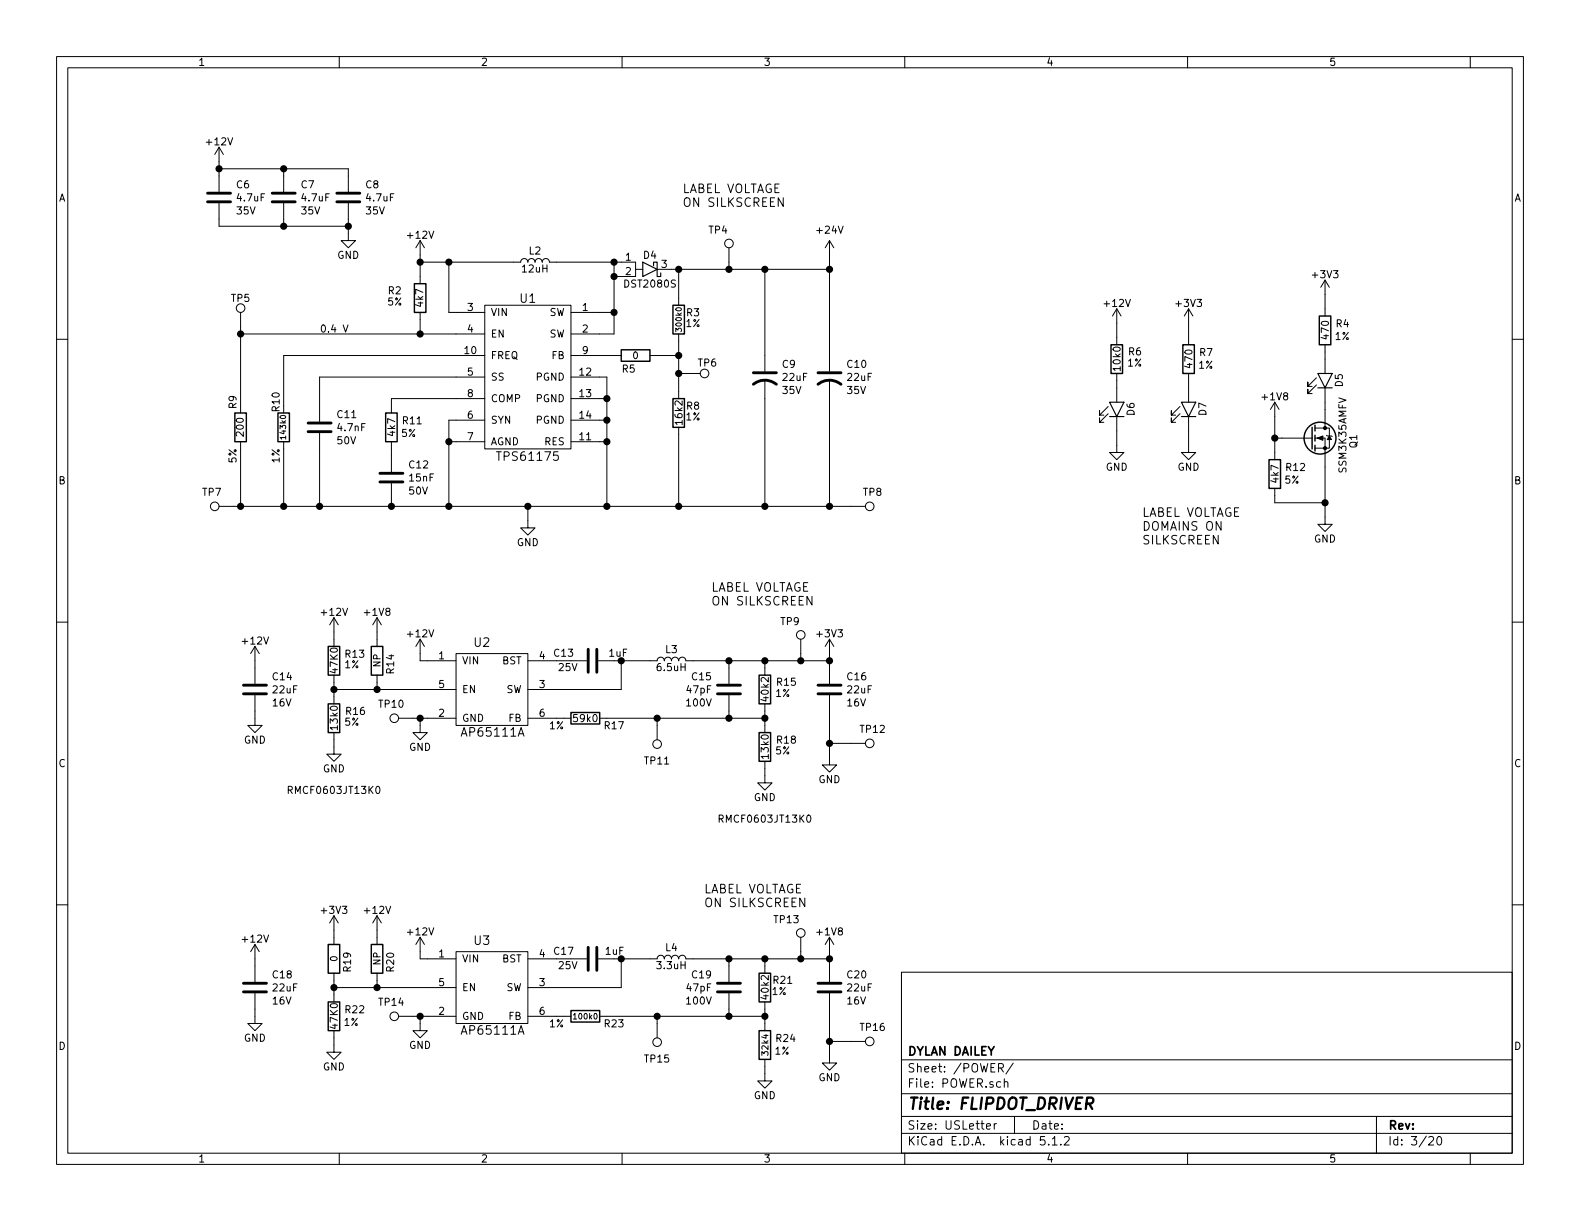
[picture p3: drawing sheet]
<svg xmlns="http://www.w3.org/2000/svg" width="279mm" height="216mm" viewBox="0 0 279 216" stroke-linecap="round" stroke-linejoin="round" font-family="sans-serif">
<g fill="none" stroke="#000" stroke-width=".18">
<path d="M10 10h259.4v195.9h-259.4zM12 12h255.4v191.9h-255.4zM60 10v2M110 10v2M160 10v2M210 10v2M260 10v2M38.7 26l-.7 1.3M38.7 26v7.9M38.7 35.9v4.1h22.9M38.7 26l.8 1.3M38.7 29.8h22.9v4.1"/>
<path d="M50.2 29.8v4.1M50.2 35.9v4.1M61.6 35.9v6.6h1.3l-1.3 1.3-1.3-1.3h1.3M138.5 35v1.5l-.9-1.5v1.5M10 60h2M42.5 59.1h43.2M42.5 55.2v17.8M60.7 57.5l.4 1.2 .4-1.2M74.3 46.4h17.8a.63 .63 0 0 1 .6-.7 .63 .63 0 0 1 .6 .7 .63 .63 0 0 1 .7-.7 .63 .63 0 0 1 .6 .7 .63 .63 0 0 1 .6-.7 .63 .63 0 0 1 .7 .7 .63 .63 0 0 1 .6-.7 .63 .63 0 0 1 .7 .7h15.2v1.2h1.3M74.3 42.5l-.8 1.3M74.3 42.5v7.7M74.3 55.2v3.9"/>
<path d="M74.3 42.5l.8 1.3M79.4 46.4v8.8h6.3M85.7 54h15.3v25.4h-15.3zM101 55.2h7.6M108.6 46.4v12.7h-7.6M112.4 47.6v1.3h-3.8M116.2 47.6h30.5M120 47.6v6.4M120 59.1v11.4M128.9 43.8v3.8M135.3 47.6v18.1M146.7 42.5l-.8 1.3"/>
<path d="M146.7 42.5v23.2M146.7 42.5l.7 1.3M197.5 54.6l-.8 1.3M197.5 54.6v6.4M197.5 54.6l.7 1.3M210.2 54.6v6.4M210.2 54.6l-.8 1.3M210.2 54.6l.7 1.3M234.3 49.5v6.4M234.3 49.5l-.7 1.3M234.3 49.5l.8 1.3M267.4 60h2"/>
<path d="M42.5 78.1v11.4M50.2 78.1v11.4M56.5 76.6v12.9M69.2 78.1v5.3M79.4 78.1h6.3M85.7 62.9h-35.5v10.1M85.7 66.7h-29.2v7.8M85.7 70.5h-16.5v2.5M85.7 74.3h-6.3v15.2M101 62.9h8.9M101 78.1h6.3M101 66.7h6.3v22.8"/>
<path d="M101 70.5h6.3M101 74.3h6.3M114.9 62.9h5.1M120 75.6v13.9M120 66h3.8M135.3 67.2v22.3M146.7 67.2v22.3M196 73.2l-1.6 1.5v-.8v.8h.8M196 71.9l-1.6 1.5v-.8v.8h.8M197.5 73.7v6.3h1.3l-1.3 1.3-1.3-1.3h1.3M197.5 66v5.1M208.7 73.2l-1.6 1.5v-.8v.8h.8"/>
<path d="M208.7 71.9l-1.6 1.5v-.8v.8h.8M210.2 73.7v6.3h1.3l-1.3 1.3-1.3-1.3h1.3M210.2 66v5.1M225.4 77.5h6.6M225.4 71.1v10.2M225.4 71.1l-.7 1.3M225.4 71.1l.8 1.3M232.5 77.5h1.8v15.2h1.3l-1.3 1.3-1.3-1.3h1.3M232.5 75.7h1.8M232.8 68.1l-1.5 1.5v-.8v.8h.7M232.8 66.8l-1.5 1.5v-.7v.7h.7M234.3 75.7h.8v3.5h-2.6"/>
<path d="M234.3 61v5M234.3 68.6v7.1M234.6 77l.1 .1h.8l.1 .1M38.7 89.5h114.3M69.2 85.5v4M93.3 89.5v3.8h1.3l-1.3 1.3-1.2-1.3h1.2M225.4 86.4v2.5h8.9M10 110h2M45.1 114.3v6.6M45.1 114.3l-.8 1.3M45.1 114.3l.7 1.3M59.1 109.2v5.1"/>
<path d="M59.1 119.4v5.1M59.1 109.2l-.8 1.3M59.1 109.2l.7 1.3M66.7 109.2v5.1M66.7 119.4v2.5M66.7 109.2l-.8 1.3M66.7 109.2l.7 1.3M74.3 113v3.8h6.3M74.3 113l-.8 1.3M74.3 113l.8 1.3M80.6 115.6h12.7v12.7h-12.7zM93.3 116.8h5.1"/>
<path d="M101 116.8h2.8M105.8 116.8h10.4a.63 .63 0 0 1 .6-.6 .63 .63 0 0 1 .7 .6 .63 .63 0 0 1 .6-.6 .63 .63 0 0 1 .6 .6 .63 .63 0 0 1 .7-.6 .63 .63 0 0 1 .6 .6 .63 .63 0 0 1 .6-.6 .63 .63 0 0 1 .7 .6h25.4M109.9 116.8v5.1h-16.6M128.9 116.8v4.1M135.3 116.8v2.6M141.6 113v3.8M143.6 105.5v1.5l-.9-1.5v1.5M146.7 113v7.9M146.7 113l-.8 1.3M146.7 113l.7 1.3M267.4 110h2M45.1 122.9v5.4h1.3l-1.3 1.2-1.3-1.2h1.3"/>
<path d="M59.1 129.5v3.9h1.2l-1.2 1.2-1.3-1.2h1.3M59.1 121.9h21.5M66.6 139.2l.2-.2a.67 .67 0 0 1 .4 .7 .67 .67 0 0 1-.4 .6l-.4-.5zM70.5 127h10.1M74.3 127v2.5h1.3l-1.3 1.3-1.3-1.3h1.3M93.3 127h7.7M106 127h29.3M116.2 127v3.8M128.9 122.9v4.1M135.3 134.6v3.8h1.2l-1.2 1.3-1.3-1.3h1.3M135.3 124.5v5M146.7 122.9v12.4h1.3l-1.3 1.2-1.3-1.2h1.3"/>
<path d="M146.7 131.4h6.3M10 160h2M142.3 158.8v1.5l-.9-1.5v1.5M142.8 144.2l.2-.1a.67 .67 0 0 1 .4 .7 .67 .67 0 0 1-.4 .6l-.4-.5zM267.4 160h2M45.1 175.6v5.4h1.3l-1.3 1.2-1.3-1.2h1.3M45.1 167v6.6M45.1 167l-.8 1.3M45.1 167l.7 1.3M59.1 174.6h21.5M59.1 161.9v5.1M59.1 172.1v5.1"/>
<path d="M59.1 161.9l-.8 1.3M59.1 161.9l.7 1.3M66.7 161.9l-.8 1.3M66.7 161.9v5.1M66.7 172.1v2.5M66.7 161.9l.7 1.3M70.5 179.7h10.1M74.3 179.7v2.5h1.3l-1.3 1.3-1.3-1.3h1.3M74.3 165.7v3.8h6.3M74.3 165.7l-.8 1.3M74.3 165.7l.8 1.3M80.6 168.3h12.7v12.7h-12.7z"/>
<path d="M93.3 169.5h5.1M93.3 179.7h7.7M101 169.5h2.8M105.8 169.5h10.4a.63 .63 0 0 1 .6-.6 .63 .63 0 0 1 .7 .6 .63 .63 0 0 1 .6-.6 .63 .63 0 0 1 .6 .6 .63 .63 0 0 1 .7-.6 .63 .63 0 0 1 .6 .6 .63 .63 0 0 1 .6-.6 .63 .63 0 0 1 .7 .6h25.4M106 179.7h29.3M109.9 169.5v5.1h-16.6M116.2 179.7v3.8M128.9 169.5v4.1M128.9 175.6v4.1M135.3 169.5v2.6M135.3 177.2v5M141.6 165.7v3.8"/>
<path d="M146.7 175.6v12.4h1.3l-1.3 1.2-1.3-1.2h1.3M146.7 165.7v7.9M146.7 165.7l-.8 1.3M146.7 165.7l.7 1.3M159.4 171.9h108v32h-108zM59.1 182.2v3.9h1.2l-1.2 1.2-1.3-1.2h1.3M135.3 187.3v3.8h1.2l-1.2 1.3-1.3-1.3h1.3M146.7 184.2h6.3M159.4 197.4h108M159.4 193.4h108M159.4 187.4h108M174.4 199.2l.8-.2-.1-.2-.4-.1-.3 .2 .1 .7h.6"/>
<path d="M175.8 198.7v1M176.2 198.7l-.3 .1-.1 .2M176.6 188.8h.7l.1-.2-.1-.5h-.7v1.5M177 188.8l.4 .8M177.6 191.4l.2-.1h.4v1M177.6 190.8v1.5M179.2 188l-1.3 1.9M179.4 197.4v3M243.4 197.4v6.5M60 203.9v2M110 203.9v2M159.4 200.4h108"/>
<path d="M160 203.9v2M184.7 201h-.7l-.1 .7 .2-.2 .6 .1 .1 .2-.1 .5-.2 .2-.6-.2M185.4 202.3v.2M186.1 201.4l.4-.4v1.5M186.1 202.5h.8M187.6 202.3v.2M188.2 201.1l.2-.1h.4l.3 .4-.9 1.1h.9M210 203.9v2M252.7 201.1l.2-.1h.3l.3 .4-.9 1.1h.9M254.3 201h.3a.94 .94 0 0 1 0 1.5 .8 .8 0 0 1-.6-.7 .8 .8 0 0 1 .3-.8zM260 203.9v2"/>
<circle cx="42.5" cy="54.5" r=".76"/>
<circle cx="128.9" cy="43.1" r=".76"/>
<circle cx="124.6" cy="66" r=".76"/>
<circle cx="38" cy="89.5" r=".76"/>
<circle cx="153.8" cy="89.5" r=".76"/>
<circle cx="141.6" cy="112.3" r=".76"/>
<circle cx="69.7" cy="127" r=".76"/>
<circle cx="116.2" cy="131.6" r=".76"/>
<circle cx="153.8" cy="131.4" r=".76"/>
<circle cx="69.7" cy="179.7" r=".76"/>
<circle cx="141.6" cy="165" r=".76"/>
<circle cx="116.2" cy="184.3" r=".76"/>
<circle cx="153.8" cy="184.1" r=".76"/>
</g>
<path d="M192.1 195.1h.8a.56 .56 0 0 0 .4-.4 .56 .56 0 0 0-.3-.6h-.7l-.3 2M192.6 195.1l.5 1" fill="none" stroke="#000" stroke-width=".41"/>
<path d="M113.7 46.4l2.5 1.2-2.5 1.3zM115.6 47v-.6h.6v2.5h.6v-.6M196.2 71.1h2.6l-1.3 2.6zM196.2 73.7h2.6M208.9 71.1h2.6l-1.3 2.6zM208.9 73.7h2.6M233 66h2.6l-1.3 2.6zM233 68.6h2.6" fill="none" stroke="#000" stroke-width=".2"/>
<g fill="#000" stroke="#000" stroke-width=".25">
<circle cx="38.7" cy="29.8" r=".51"/>
<circle cx="50.2" cy="29.8" r=".51"/>
<circle cx="42.5" cy="59.1" r=".51"/>
<circle cx="50.2" cy="40" r=".51"/>
<circle cx="61.6" cy="40" r=".51"/>
<circle cx="74.3" cy="46.4" r=".51"/>
<circle cx="74.3" cy="59.1" r=".51"/>
<circle cx="79.4" cy="46.4" r=".51"/>
<circle cx="108.6" cy="46.4" r=".51"/>
<circle cx="108.6" cy="55.2" r=".51"/>
<circle cx="108.6" cy="48.9" r=".51"/>
<circle cx="120" cy="47.6" r=".51"/>
<circle cx="128.9" cy="47.6" r=".51"/>
<circle cx="135.3" cy="47.6" r=".51"/>
<circle cx="146.7" cy="47.6" r=".51"/>
<circle cx="79.4" cy="78.1" r=".51"/>
<circle cx="107.3" cy="70.5" r=".51"/>
<circle cx="107.3" cy="74.3" r=".51"/>
<circle cx="107.3" cy="78.1" r=".51"/>
<circle cx="120" cy="66" r=".51"/>
<circle cx="120" cy="62.9" r=".51"/>
<circle cx="225.4" cy="77.5" r=".51"/>
<circle cx="42.5" cy="89.5" r=".51"/>
<circle cx="50.2" cy="89.5" r=".51"/>
<circle cx="56.5" cy="89.5" r=".51"/>
<circle cx="69.2" cy="89.5" r=".51"/>
<circle cx="79.4" cy="89.5" r=".51"/>
<circle cx="93.3" cy="89.5" r=".51"/>
<circle cx="107.3" cy="89.5" r=".51"/>
<circle cx="120" cy="89.5" r=".51"/>
<circle cx="135.3" cy="89.5" r=".51"/>
<circle cx="146.7" cy="89.5" r=".51"/>
<circle cx="234.3" cy="88.9" r=".51"/>
<circle cx="109.9" cy="116.8" r=".51"/>
<circle cx="128.9" cy="116.8" r=".51"/>
<circle cx="135.3" cy="116.8" r=".51"/>
<circle cx="141.6" cy="116.8" r=".51"/>
<circle cx="146.7" cy="116.8" r=".51"/>
<circle cx="59.1" cy="121.9" r=".51"/>
<circle cx="66.7" cy="121.9" r=".51"/>
<circle cx="74.3" cy="127" r=".51"/>
<circle cx="116.2" cy="127" r=".51"/>
<circle cx="128.9" cy="127" r=".51"/>
<circle cx="135.3" cy="127" r=".51"/>
<circle cx="146.7" cy="131.4" r=".51"/>
<circle cx="59.1" cy="174.6" r=".51"/>
<circle cx="66.7" cy="174.6" r=".51"/>
<circle cx="74.3" cy="179.7" r=".51"/>
<circle cx="109.9" cy="169.5" r=".51"/>
<circle cx="116.2" cy="179.7" r=".51"/>
<circle cx="128.9" cy="169.5" r=".51"/>
<circle cx="128.9" cy="179.7" r=".51"/>
<circle cx="135.3" cy="179.7" r=".51"/>
<circle cx="135.3" cy="169.5" r=".51"/>
<circle cx="141.6" cy="169.5" r=".51"/>
<circle cx="146.7" cy="169.5" r=".51"/>
<circle cx="146.7" cy="184.2" r=".51"/>
</g>
<g fill="none" stroke="#000" stroke-width=".51">
<path d="M36.7 35.7h4.1M36.7 34.2h4.1M48.1 35.7h4.1M48.1 34.2h4.1M59.6 35.7h4M59.6 34.2h4M54.5 76.3h4M54.5 74.8h4M133.2 67.9a3.3 3.3 0 0 1 4.1 0M133.2 65.9h4.1M144.7 67.9a3.3 3.3 0 0 1 4 0M144.7 65.9h4"/>
<path d="M67.2 85.2h4M67.2 83.7h4M104 114.8v4.1M105.5 114.8v4.1M43.1 122.7h4M43.1 121.2h4M126.9 122.7h4M126.9 121.2h4M144.7 122.7h4M144.7 121.2h4M43.1 175.4h4M43.1 173.9h4"/>
<path d="M104 167.5v4.1M105.5 167.5v4.1M126.9 175.4h4M126.9 173.9h4M144.7 175.4h4M144.7 173.9h4"/>
</g>
<g fill="none" stroke="#000" stroke-width=".25">
<path d="M73.3 50.2h2v5h-2zM119 54h2v5.1h-2zM233.3 55.9h2v5.1h-2zM41.5 73h2.1v5.1h-2.1zM49.1 73h2.1v5.1h-2.1zM68.2 73h2v5.1h-2zM109.9 61.8h5v2.1h-5zM119 70.5h2v5.1h-2zM196.5 61h2v5h-2zM209.2 61h2v5h-2zM232 75.6v3.8M232.5 75.2v1"/>
<path d="M232.5 77v1M232.5 78.7v1.1M224.4 81.3h2v5.1h-2zM58 114.3h2.1v5.1h-2.1zM65.7 114.3h2v5.1h-2zM134.2 119.4h2.1v5.1h-2.1zM58 124.5h2.1v5h-2.1zM101 126h5v2h-5zM134.2 129.5h2.1v5.1h-2.1zM58 167h2.1v5.1h-2.1zM58 177.2h2.1v5h-2.1zM65.7 167h2v5.1h-2z"/>
<path d="M101 178.7h5v2h-5zM134.2 172.1h2.1v5.1h-2.1zM134.2 182.2h2.1v5.1h-2.1z"/>
<circle cx="233.4" cy="77.5" r="2.82"/>
</g>
<g fill="#000" stroke="#000" stroke-width=".18">
<path d="M232.9 77.5l1-.4v.8zM235.1 77.1l.4 .6h-.8z"/>
<circle cx="234.3" cy="75.7" r=".28"/>
<circle cx="234.3" cy="79.2" r=".28"/>
</g>
<text font-size="2.8" x="160.4" y="196.2">Title: FLIPDOT_DRIVER</text>
<g font-size="2.1">
<text x="120.6" y="34.1">LABEL VOLTAGE</text>
<text x="120.6" y="36.6">ON SILKSCREEN</text>
<text x="92" y="53.5">U1</text>
<text x="88.3" y="81.5">TPS61175</text>
<text x="201.9" y="91.4">LABEL VOLTAGE</text>
<text x="201.9" y="93.8">DOMAINS ON</text>
<text x="201.9" y="96.3">SILKSCREEN</text>
<text x="125.7" y="104.6">LABEL VOLTAGE</text>
<text x="125.7" y="107.1">ON SILKSCREEN</text>
<text x="83.9" y="114.4">U2</text>
<text x="81.9" y="130.3">AP65111A</text>
<text x="124.5" y="158">LABEL VOLTAGE</text>
<text x="124.5" y="160.4">ON SILKSCREEN</text>
<text x="83.9" y="167.1">U3</text>
<text x="81.9" y="183">AP65111A</text>
<text x="160.4" y="189.6">Sheet: /POWER/</text>
<text x="160.4" y="186.6">DYLAN DAILEY</text>
<text x="160.4" y="192.3">File: POWER.sch</text>
<text x="160.4" y="202.5">KiCad E.D.A. kicad 5.1.2</text>
<text x="160.4" y="199.7">Size: USLetter</text>
<text x="182.4" y="199.7">Date:</text>
<text x="245.4" y="199.7">Rev:</text>
<text x="245.4" y="202.5">Id: 3/20</text>
</g>
<g font-size="1.8">
<text x="35" y="11.6">1</text>
<text x="85" y="11.6">2</text>
<text x="135" y="11.6">3</text>
<text x="185" y="11.6">4</text>
<text x="235" y="11.6">5</text>
<text x="36.7" y="25.7">+12V</text>
<text x="10.4" y="35.6">A</text>
<text x="41.9" y="33.3">C6</text>
<text x="42" y="35.6">4.7uF</text>
<text x="53.3" y="33.3">C7</text>
<text x="53.5" y="35.6">4.7uF</text>
<text x="64.7" y="33.3">C8</text>
<text x="64.9" y="35.6">4.7uF</text>
<text x="267.8" y="35.6">A</text>
<text x="41.9" y="37.9">35V</text>
<text x="53.3" y="37.9">35V</text>
<text x="64.8" y="37.9">35V</text>
<text x="125.4" y="41.3">TP4</text>
<text x="144.6" y="41.3">+24V</text>
<text x="59.6" y="45.8">GND</text>
<text x="72.2" y="42.2">+12V</text>
<text x="93.6" y="45">L2</text>
<text x="110.6" y="46.1">1</text>
<text x="113.8" y="45.8">D4</text>
<text x="117" y="47.4">3</text>
<text x="40.9" y="53.4">TP5</text>
<text x="68.7" y="52">R2</text>
<text x="92.4" y="48.2">12uH</text>
<text x="110.6" y="50.9">DST2080S</text>
<text x="110.6" y="48.6">2</text>
<text x="232.2" y="49.2">+3V3</text>
<text x="56.5" y="58.8">0.4 V</text>
<text x="68.6" y="54">5%</text>
<text x="74.9" y="54.2" transform="rotate(-90 74.9 54.2)">4k7</text>
<text x="82.7" y="55">3</text>
<text x="82.7" y="58.8">4</text>
<text x="86.7" y="55.9">VIN</text>
<text x="86.7" y="59.7">EN</text>
<text x="97.1" y="55.9">SW</text>
<text x="97.1" y="59.7">SW</text>
<text x="103" y="55">1</text>
<text x="103" y="58.8">2</text>
<text x="121.3" y="57.8">1%</text>
<text x="121.4" y="55.9">R3</text>
<text x="195.4" y="54.3">+12V</text>
<text x="208.1" y="54.3">+3V3</text>
<text x="235" y="59.9" transform="rotate(-90 235 59.9)">470</text>
<text x="236.3" y="57.9">R4</text>
<text x="82.2" y="62.6">10</text>
<text x="86.7" y="63.5">FREQ</text>
<text x="97.6" y="63.5">FB</text>
<text x="103" y="62.6">9</text>
<text x="110.1" y="65.9">R5</text>
<text x="123.5" y="64.8">TP6</text>
<text x="138.4" y="65">C9</text>
<text x="149.9" y="65">C10</text>
<text x="198.2" y="65.4" transform="rotate(-90 198.2 65.4)">10k0</text>
<text x="199.4" y="64.8">1%</text>
<text x="199.6" y="62.8">R6</text>
<text x="210.9" y="64.9" transform="rotate(-90 210.9 64.9)">470</text>
<text x="212" y="65.2">1%</text>
<text x="212.2" y="63">R7</text>
<text x="236.1" y="60.1">1%</text>
<text x="82.7" y="66.4">5</text>
<text x="82.7" y="70.2">8</text>
<text x="86.7" y="67.3">SS</text>
<text x="86.7" y="71.1">COMP</text>
<text x="94.8" y="67.3">PGND</text>
<text x="94.8" y="71.1">PGND</text>
<text x="102.5" y="66.4">12</text>
<text x="102.5" y="70.2">13</text>
<text x="138.4" y="69.7">35V</text>
<text x="138.5" y="67.4">22uF</text>
<text x="149.9" y="69.7">35V</text>
<text x="149.9" y="67.4">22uF</text>
<text x="223.3" y="70.8">+1V8</text>
<text x="237.5" y="68.4" transform="rotate(-90 237.5 68.4)">D5</text>
<text x="41.8" y="72.2" transform="rotate(-90 41.8 72.2)">R9</text>
<text x="43.1" y="77" transform="rotate(-90 43.1 77)">200</text>
<text x="49.5" y="72.7" transform="rotate(-90 49.5 72.7)">R10</text>
<text x="59.7" y="73.9">C11</text>
<text x="59.8" y="76.3">4.7nF</text>
<text x="69.9" y="77" transform="rotate(-90 69.9 77)">4k7</text>
<text x="71" y="77.3">5%</text>
<text x="71.3" y="75">R11</text>
<text x="82.7" y="74">6</text>
<text x="82.7" y="77.9">7</text>
<text x="86.7" y="74.9">SYN</text>
<text x="94.8" y="74.9">PGND</text>
<text x="102.5" y="77.9">11</text>
<text x="102.5" y="74">14</text>
<text x="120.7" y="75" transform="rotate(-90 120.7 75)">16k2</text>
<text x="121.3" y="74.3">1%</text>
<text x="121.4" y="72.4">R8</text>
<text x="200.6" y="73.5" transform="rotate(-90 200.6 73.5)">D6</text>
<text x="213.3" y="73.5" transform="rotate(-90 213.3 73.5)">D7</text>
<text x="41.8" y="81.9" transform="rotate(-90 41.8 81.9)">5%</text>
<text x="49.5" y="81.9" transform="rotate(-90 49.5 81.9)">1%</text>
<text x="59.7" y="78.6">50V</text>
<text x="72.4" y="82.8">C12</text>
<text x="86.7" y="78.7">AGND</text>
<text x="96.3" y="78.7">RES</text>
<text x="195.5" y="83.2">GND</text>
<text x="208.2" y="83.2">GND</text>
<text x="227.5" y="83.3">R12</text>
<text x="238.1" y="83.5" transform="rotate(-90 238.1 83.5)">SSM3K35AMFV</text>
<text x="240" y="79.2" transform="rotate(-90 240 79.2)">Q1</text>
<text x="10.4" y="85.6">B</text>
<text x="35.8" y="87.7">TP7</text>
<text x="72.4" y="87.5">50V</text>
<text x="72.5" y="85.1">15nF</text>
<text x="152.7" y="87.7">TP8</text>
<text x="226.1" y="85.3" transform="rotate(-90 226.1 85.3)">4k7</text>
<text x="227.2" y="85.5">5%</text>
<text x="267.8" y="85.6">B</text>
<text x="232.4" y="95.9">GND</text>
<text x="91.4" y="96.6">GND</text>
<text x="43" y="114">+12V</text>
<text x="57" y="108.9">+12V</text>
<text x="64.6" y="108.9">+1V8</text>
<text x="72.2" y="112.7">+12V</text>
<text x="138.1" y="110.5">TP9</text>
<text x="144.6" y="112.7">+3V3</text>
<text x="59.7" y="118.9" transform="rotate(-90 59.7 118.9)">47K0</text>
<text x="61" y="118.2">1%</text>
<text x="61.1" y="116.3">R13</text>
<text x="69.7" y="119.1" transform="rotate(-90 69.7 119.1)">R14</text>
<text x="77.6" y="116.6">1</text>
<text x="81.7" y="117.5">VIN</text>
<text x="88.8" y="117.5">BST</text>
<text x="95.4" y="116.6">4</text>
<text x="98" y="116.1">C13</text>
<text x="98.8" y="118.7">25V</text>
<text x="107.7" y="116.1">1uF</text>
<text x="116.3" y="118.7">6.5uH</text>
<text x="117.7" y="115.5">L3</text>
<text x="48.3" y="124.9">16V</text>
<text x="48.3" y="120.3">C14</text>
<text x="48.3" y="122.6">22uF</text>
<text x="67.1" y="125.1">TP10</text>
<text x="77.6" y="121.7">5</text>
<text x="81.7" y="122.6">EN</text>
<text x="89.5" y="122.6">SW</text>
<text x="95.4" y="121.7">3</text>
<text x="121.5" y="124.9">100V</text>
<text x="121.5" y="122.6">47pF</text>
<text x="122.4" y="120.3">C15</text>
<text x="135.9" y="123.9" transform="rotate(-90 135.9 123.9)">40k2</text>
<text x="137.2" y="123.2">1%</text>
<text x="137.4" y="121.3">R15</text>
<text x="149.9" y="124.9">16V</text>
<text x="149.9" y="120.3">C16</text>
<text x="149.9" y="122.6">22uF</text>
<text x="43.1" y="131.5">GND</text>
<text x="59.7" y="128.9" transform="rotate(-90 59.7 128.9)">13k0</text>
<text x="61" y="128.3">5%</text>
<text x="61.2" y="126.4">R16</text>
<text x="77.6" y="126.7">2</text>
<text x="81.7" y="127.6">GND</text>
<text x="90" y="127.6">FB</text>
<text x="95.4" y="126.7">6</text>
<text x="97.2" y="129">1%</text>
<text x="101.5" y="127.7">59k0</text>
<text x="107" y="129">R17</text>
<text x="137.4" y="131.5">R18</text>
<text x="152.2" y="129.6">TP12</text>
<text x="10.4" y="135.6">C</text>
<text x="57.1" y="136.6">GND</text>
<text x="72.3" y="132.8">GND</text>
<text x="114.1" y="135.2">TP11</text>
<text x="135.9" y="134" transform="rotate(-90 135.9 134)">13k0</text>
<text x="137.2" y="133.4">5%</text>
<text x="267.8" y="135.6">C</text>
<text x="51.4" y="140.4">RMCF0603JT13K0</text>
<text x="133.3" y="141.7">GND</text>
<text x="144.7" y="138.5">GND</text>
<text x="127.6" y="145.5">RMCF0603JT13K0</text>
<text x="57" y="161.6">+3V3</text>
<text x="64.6" y="161.6">+12V</text>
<text x="43" y="166.7">+12V</text>
<text x="72.2" y="165.4">+12V</text>
<text x="137" y="163.2">TP13</text>
<text x="144.6" y="165.4">+1V8</text>
<text x="48.3" y="173">C18</text>
<text x="62.1" y="171.8" transform="rotate(-90 62.1 171.8)">R19</text>
<text x="69.7" y="171.8" transform="rotate(-90 69.7 171.8)">R20</text>
<text x="77.6" y="169.3">1</text>
<text x="81.7" y="170.2">VIN</text>
<text x="88.8" y="170.2">BST</text>
<text x="95.4" y="169.3">4</text>
<text x="98" y="168.8">C17</text>
<text x="98.8" y="171.4">25V</text>
<text x="107.1" y="168.8">1uF</text>
<text x="116.3" y="171.4">3.3uH</text>
<text x="117.7" y="168.2">L4</text>
<text x="122.4" y="173">C19</text>
<text x="136.8" y="174">R21</text>
<text x="149.9" y="173">C20</text>
<text x="48.3" y="177.6">16V</text>
<text x="48.3" y="175.3">22uF</text>
<text x="61.1" y="179.2">R22</text>
<text x="67.1" y="177.9">TP14</text>
<text x="77.6" y="179.5">2</text>
<text x="77.6" y="174.4">5</text>
<text x="81.7" y="175.3">EN</text>
<text x="89.5" y="175.3">SW</text>
<text x="95.4" y="174.4">3</text>
<text x="95.4" y="179.5">6</text>
<text x="121.5" y="177.6">100V</text>
<text x="121.5" y="175.3">47pF</text>
<text x="135.9" y="176.6" transform="rotate(-90 135.9 176.6)">40k2</text>
<text x="136.5" y="175.9">1%</text>
<text x="149.9" y="177.6">16V</text>
<text x="149.9" y="175.3">22uF</text>
<text x="10.4" y="185.6">D</text>
<text x="43.1" y="184.2">GND</text>
<text x="59.7" y="181.8" transform="rotate(-90 59.7 181.8)">47K0</text>
<text x="60.8" y="181.4">1%</text>
<text x="72.3" y="185.5">GND</text>
<text x="81.7" y="180.3">GND</text>
<text x="90" y="180.3">FB</text>
<text x="97.2" y="181.7">1%</text>
<text x="107" y="181.7">R23</text>
<text x="137.3" y="184.3">R24</text>
<text x="152.2" y="182.3">TP16</text>
<text x="267.8" y="185.6">D</text>
<text x="57.1" y="189.3">GND</text>
<text x="114.1" y="187.9">TP15</text>
<text x="137" y="186.5">1%</text>
<text x="144.7" y="191.2">GND</text>
<text x="133.3" y="194.4">GND</text>
<text x="35" y="205.5">1</text>
<text x="85" y="205.5">2</text>
<text x="135" y="205.5">3</text>
<text x="185" y="205.5">4</text>
<text x="235" y="205.5">5</text>
</g>
<g font-size="1.7">
<text x="111.9" y="63.5">0</text>
<text x="67.3" y="118" transform="rotate(-90 67.3 118)">NP</text>
<text x="59.7" y="170" transform="rotate(-90 59.7 170)">0</text>
<text x="67.3" y="170.7" transform="rotate(-90 67.3 170.7)">NP</text>
</g>
<text font-size="1.5" x="135.9" y="186.5" transform="rotate(-90 135.9 186.5)">32k4</text>
<g font-size="1.4">
<text x="120.5" y="58.4" transform="rotate(-90 120.5 58.4)">300k0</text>
<text x="50.6" y="77.5" transform="rotate(-90 50.6 77.5)">143k0</text>
<text x="101.6" y="180.2">100k0</text>
</g>
</svg>
